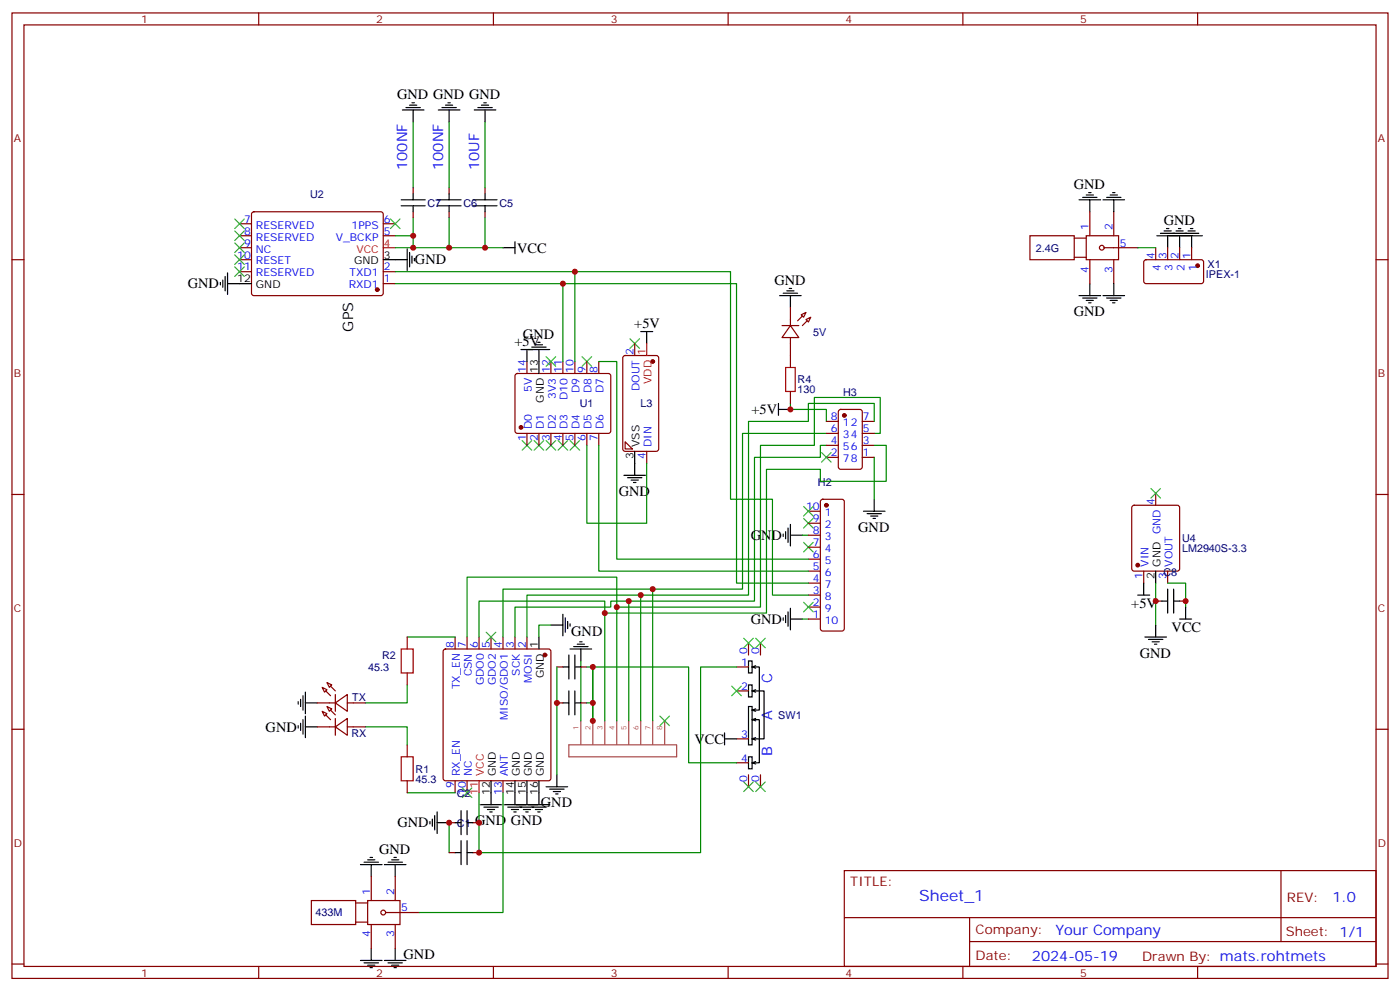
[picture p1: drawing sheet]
<svg xmlns="http://www.w3.org/2000/svg" width="412mm" height="292mm" viewBox="0 0 412 292" stroke-linecap="round" stroke-linejoin="round" font-family="sans-serif">
<g fill="none" stroke="#870000" stroke-width=".35">
<path d="M3.5 3.8h405.4v284.3h-405.4zM7.1 7.3h398.2v277.3h-398.2zM76.2 3.8v3.5M145.3 3.8v3.5M214.5 3.8v3.5M283.6 3.8v3.5M352.8 3.8v3.5M121.7 55.3v1.8M132.3 55.3v1.8M142.9 55.3v1.8M3.5 76.5h3.6M70.6 76.5h3.5"/>
<path d="M70.6 69.4h3.5M70.6 65.9h3.5M70.6 73h3.5M74.3 62.6l.5-.2h37.7l.4 .7-.1 23.5-.6 .5-37.7-.1-.4-.6v-23.3zM112.9 69.4h3.5M112.9 65.9h3.5M121.7 62.4v1.7M132.3 62.4v1.7M142.9 62.4v1.7M303.4 69.4h13v7.1h-13zM316.4 70.1h3.6M316.4 75.8h3.6"/>
<path d="M320 69.4h9.5v7.1h-9.5zM321 62.4v7M321 76.5v7M325.3 73h9.8M328.1 62.4v7M328.1 76.5v7M337.1 76.7l.5-.2h16.5l.4 .7v5.9l-.7 .4h-16.5l-.4-.7v-5.6zM340.4 73v3.5M344 73v3.5M347.5 73v3.5M351 73v3.5M405.3 76.5h3.6"/>
<path d="M70.6 80h3.5M112.9 83.5h3.5M112.9 80h3.5M230.4 95.9h4.9M232.8 95.9l2.5 3.5h-4.9zM232.8 90.6v5.3M232.8 99.4v8.8M236 92.7l1.4-.7-.7 1.4zM237.4 94.1l1.4-.7-.7 1.4zM151.9 110.2l.5-.2 27.1 .1 .4 .6v16.5l-.7 .4h-27.1l-.4-.7v-16.2zM155.2 106.5v3.5M162.3 106.5v3.5"/>
<path d="M165.8 106.5v3.5M169.3 106.5v3.5M172.9 106.5v3.5M176.4 106.5v3.5M183.7 104.9l.4-.2h9.2l.7 .4v27.1l-.4 .7h-9.5l-.6-.4-.1-27.1zM187 101.2v3.5M232.8 115.3v3.5M155.2 127.6v3.6M158.7 127.6v3.6M162.3 127.6v3.6M165.8 127.6v3.6M169.3 127.6v3.6"/>
<path d="M172.9 127.6v3.6M176.4 127.6v3.6M184.1 130.1l2.2 2.1h-2.2zM190.5 132.9v3.6M243.4 124.1h3.5M243.4 134.7h3.5M243.4 127.6h3.5M243.4 131.2h3.5M247.2 120.8l.4-.2h5.7l.6 .4 .1 16.5-.5 .7h-5.9l-.6-.4-.1-16.5zM254 124.1h3.5M254 134.7h3.5M254 127.6h3.5"/>
<path d="M254 131.2h3.5M3.5 145.6h3.6M238.1 150.6h3.6M238.1 154.1h3.6M238.1 157.6h3.6M241.9 147.2l.5-.2h5.6l.5 .2 .2 .5v37.4l-.2 .5-.5 .2h-5.6l-.5-.2-.2-.5v-37.4zM333.6 149l.5-.2h12.7l.5 .2 .2 .5v18l-.2 .5-.5 .2h-12.7l-.5-.2-.2-.5v-18zM340.4 145.3v3.5M405.3 145.6h3.6M238.1 161.1h3.6M238.1 164.7h3.6M238.1 168.2h3.6"/>
<path d="M238.1 171.7h3.6M238.1 175.3h3.6M238.1 178.8h3.6M336.9 168.2v3.5M340.4 177h1.8M344 168.2v3.5M347.5 177h1.7M119.9 187.6v3.5M119.9 198.2v3.5M130.8 191.3l.4-.2h30.4l.5 .2 .2 .5v37.4l-.3 .5-.4 .2h-30.4l-.5-.2-.2-.5v-37.4zM134.1 187.6v3.5M137.6 187.6v3.5"/>
<path d="M141.1 187.6v3.5M144.6 187.6v3.5M148.2 187.6v3.5M151.7 187.6v3.5M155.2 187.6v3.5M164 196.4h1.8M171.1 196.4h1.8M217 196.4h3.5M220.5 189.4v3.5M224 189.4v3.5M238.1 182.3h3.6M3.5 214.8h3.6"/>
<path d="M93.5 207h5.3M93.5 214.1h5.3M94.9 209.5l1.4 .7-.7 .7zM94.9 202.4l1.4 .7-.7 .7zM96.3 208.1l1.4 .7-.7 .7zM96.3 201l1.4 .7-.7 .7zM98.8 214.1l3.5-2.5v4.9zM98.8 207l3.5-2.5v5zM98.8 204.5v5M98.8 211.6v4.9M102.3 207h5.3M102.3 214.1h5.3"/>
<path d="M119.9 219.4v3.5M164 207h1.8M171.1 207h1.8M217 203.5h3.5M217 217.6h3.5M405.3 214.8h3.6M119.9 229.9v3.6M134.1 229.9v3.6M137.6 229.9v3.6M148.2 229.9v3.6M217 224.6h3.5M220.5 228.2v3.5"/>
<path d="M224 228.2v3.5M109.4 258.2v7M116.4 258.2v7M132.3 251.1h1.8M132.3 242.3h1.8M139.3 251.1h1.8M139.3 242.3h1.8M248.7 256.4h156.6v28.2h-156.6zM377.3 256.4v20.9M91.7 265.2h13.1v7.1h-13.1zM104.8 265.9h3.5M104.8 271.6h3.5"/>
<path d="M108.3 265.2h9.5v7.1h-9.5zM109.4 272.3v7M113.6 268.7h9.9M116.4 272.3v7M248.7 270.2h156.5M285.6 277.3h119.6M285.6 270.2v14.2M3.5 283.9h3.6M76.2 284.6v3.5M145.3 284.6v3.5M214.5 284.6v3.5M283.6 284.6v3.5"/>
<path d="M352.8 284.6v3.5M405.3 283.9h3.6"/>
<circle cx="324.6" cy="73" r=".71"/>
<circle cx="112.9" cy="268.7" r=".71"/>
</g>
<path d="M171.1 212.3v6.9M174.6 212.3v6.9M178.2 212.3v6.9M181.7 212.3v6.9M185.2 212.3v6.9M188.7 212.3v6.9M192.3 212.3v6.9M195.8 212.3v6.9M199.3 219.4h-31.7v3.5h31.7v-3.4" fill="none" stroke="#a64a4a" stroke-width=".35"/>
<g fill="none" stroke="#000" stroke-width=".35">
<path d="M118.5 32.4h6.4M119.6 31.7h4.2M120.6 31h2.2M121.4 30.3h.7M121.7 32.4v3.5M129.1 32.4h6.4M130.2 31.7h4.2M131.2 31h2.1M131.9 30.3h.7M132.3 32.4v3.5M139.7 32.4h6.3M140.8 31.7h4.2"/>
<path d="M141.8 31h2.1M142.5 30.3h.7M142.9 32.4v3.5M118.2 58.8h7M121.7 57.1v1.7M128.8 58.8h7M132.3 57.1v1.7M139.3 58.8h7.1M142.9 57.1v1.7M317.9 58.8h6.3M318.9 58.1h4.2M320 57.4h2.1"/>
<path d="M320.7 56.7h.7M321 58.8v3.6M324.9 58.8h6.4M326 58.1h4.2M327 57.4h2.1M327.7 56.7h.7M328.1 58.8v3.6M112.9 76.5h7M118.2 60.6h7M119.9 73.3v6.4M120.6 74.4v4.2M121.4 75.4v2.1"/>
<path d="M121.7 60.6v1.8M122.1 76.1v.7M128.8 60.6h7M132.3 60.6v1.8M139.3 60.6h7.1M142.9 60.6v1.8M148.2 73h3.5M151.7 71.2v3.5M340.8 69.4h13.4M341.8 68.7h11.3M342.9 68h2.1M343.6 67.3h.7"/>
<path d="M344 69.4v3.6M346.4 68h2.1M347.1 67.3h.7M347.5 69.4v3.6M350 68h2.1M350.7 67.3h.7M351 69.4v3.6M64.9 83.2v.7M65.6 82.5v2.1M66.3 81.4v4.3M67 83.5h7.1M67 80.4v6.3"/>
<path d="M188.7 97.6h3.6M190.5 97.6v3.6M229.7 87.1h6.3M230.7 86.4h4.2M231.8 85.7h2.1M232.5 84.9h.7M232.8 87.1v3.5M317.9 87.1h6.3M318.9 87.8h4.2M320 88.5h2.1M320.7 89.2h.7M321 83.5v3.6"/>
<path d="M324.9 87.1h6.4M326 87.8h4.2M327 88.5h2.1M327.7 89.2h.7M328.1 83.5v3.6M153.5 102.9h8.4M155.2 102.9v3.6M156.6 102.2h4.3M157.7 101.5h2.1M158.4 100.8h.7M158.7 102.9v7.1M229.3 118.8v3.5"/>
<path d="M183.8 140h6.3M187 132.9v7.1M229.3 120.6h3.5M184.9 140.7h4.2M185.9 141.4h2.1M186.6 142.1h.7M230.7 157.3v.7M231.4 156.6v2.1M232.1 155.5v4.2M232.8 154.4v6.4M232.8 157.6h3.6M254.4 150.6h6.3"/>
<path d="M255.4 151.3h4.2M256.5 152h2.1M257.2 152.7h.7M257.5 147v3.6M232.8 179.1v6.4M335.1 175.3h3.6M336.9 171.7v3.6M340.4 168.2v3.5M342.2 177h1.8M344 173.5v7.1M345.7 173.5v7.1M345.7 177h1.8"/>
<path d="M349.2 178.8v3.5M158.7 187.6v3.5M162.3 184.1h3.5M165.8 180.9v6.4M165.8 196.4h1.8M166.5 182v4.2M167.2 183v2.1M167.6 192.9v7.1M167.9 191.1h6.4M167.9 183.7v.7M169 190.4h4.2M169.3 192.9v7.1"/>
<path d="M169.3 196.4h1.8M170 189.7h2.2M170.7 189h.7M171.1 191.1v3.6M220.5 194.7h1v3.5h-1zM221.5 196.4h2.2v12.7h-2.2M221.5 196.4l1.1 .4M222.6 196.1l-1.1 .3M230.7 182v.7M231.4 181.3v2.1M232.1 180.2v4.2M232.8 182.3h3.6"/>
<path d="M337.3 187.6h6.3M338.3 188.3h4.2M339.4 189h2.1M340.1 189.7h.7M340.4 184.1v3.5M347.5 182.3h3.5M87.8 206.7v.7M87.8 213.7v.7M88.5 206v2.1M88.5 213v2.1M89.3 204.9v4.2M89.3 211.9v4.3"/>
<path d="M90 207h3.5M90 203.8v6.4M90 210.9v6.3M90 214.1h3.5M165.8 207h1.8M167.6 203.5v7M169.3 207h1.8M169.3 203.5v7M213.4 217.6h3.6M213.4 215.8v3.6M220.5 201.7h1v3.5h-1zM220.5 208.1h1v11.3h-1z"/>
<path d="M221.5 211.9h2.2v12.7h-2.2M221.5 203.5h3.6v14.1h-3.6M221.5 203.5l1.1 .3M221.5 209.1l1.1 .4M221.5 211.9l1.1 .4M221.5 217.6l1.1 .3M222.6 203.1l-1.1 .4M222.6 208.8l-1.1 .3M222.6 211.6l-1.1 .3M222.6 217.2l-1.1 .4M128.8 239.1v6.4M135.8 238.8v7"/>
<path d="M137.6 238.8v7M141.5 237h6.3M142.5 237.7h4.3M143.6 238.4h2.1M144.3 239.1h.7M144.6 229.9v7.1M148.5 237h13.4M149.6 237.7h11.3M150.6 238.4h2.2M151.3 239.1h.7M151.7 229.9v7.1M154.2 238.4h2.1"/>
<path d="M154.9 239.1h.7M155.2 229.9v7.1M157.7 238.4h2.1M158.4 239.1h.7M158.7 229.9v7.1M160.9 231.7h6.3M161.9 232.4h4.3M163 233.1h2.1M163.7 233.8h.7M164 228.2v3.5M220.5 222.9h1v3.5h-1zM221.5 224.6l1.1 .4"/>
<path d="M222.6 224.3l-1.1 .3M106.2 254.6h6.3M107.2 253.9h4.3M108.3 253.2h2.1M109 252.5h.7M109.4 254.6v3.6M113.2 254.6h6.4M114.3 253.9h4.2M115.4 253.2h2.1M116.1 252.5h.7M116.4 254.6v3.6M126.6 241.9v.7"/>
<path d="M127.4 241.2v2.1M128.1 240.2v4.2M128.8 242.3h3.5M134.1 242.3h1.7M134.1 251.1h1.7M135.8 247.6v7M137.6 242.3h1.7M137.6 247.6v7M137.6 251.1h1.7M109.4 279.3v3.6M116.4 279.3v3.6M106.2 282.9h6.3"/>
<path d="M107.2 283.6h4.3M108.3 284.3h2.1M109 285h.7M113.2 282.9h6.4M114.3 283.6h4.2M115.4 284.3h2.1M116.1 285h.7"/>
</g>
<g fill="#870000" stroke="#870000" stroke-width=".35">
<path d="M234.9 94.5l1.5-1.4z"/>
<path d="M236.4 95.9l1.4-1.4z"/>
<path d="M96 210.5l1.4 1.4z"/>
<path d="M97.4 209.1l1.4 1.4z"/>
<path d="M96 203.5l1.4 1.4z"/>
<path d="M97.4 202.1l1.4 1.4z"/>
<circle cx="160.5" cy="192.9" r=".53"/>
<circle cx="111.1" cy="85.3" r=".53"/>
<circle cx="153.5" cy="125.9" r=".53"/>
<circle cx="243.4" cy="148.8" r=".53"/>
<circle cx="248.7" cy="122.3" r=".53"/>
<circle cx="352.8" cy="78.2" r=".53"/>
<circle cx="192.3" cy="106.5" r=".53"/>
<circle cx="335.1" cy="166.4" r=".53"/>
</g>
<path d="M112.9 73h3.5M190.5 101.2v3.5M141.1 229.9v3.6" fill="none" stroke="#f00" stroke-width=".35"/>
<g fill="none" stroke="#3c3" stroke-width=".35">
<path d="M69.1 64.5l2.9 2.8M69.1 68l2.9 2.8M69.1 71.5l2.9 2.9M69.1 75.1l2.9 2.8M69.1 78.6l2.9 2.8M72 64.5l-2.9 2.8M72 68l-2.9 2.8M72 71.5l-2.9 2.9M72 75.1l-2.9 2.8M72 78.6l-2.9 2.8M115 64.5l2.8 2.8M117.8 64.5l-2.8 2.8"/>
<path d="M185.6 99.8l2.8 2.8M188.4 99.8l-2.8 2.8M160.9 105.1l2.8 2.8M163.7 105.1l-2.8 2.8M171.4 105.1l2.9 2.8M174.3 105.1l-2.9 2.8M153.8 129.8l2.8 2.8M156.6 129.8l-2.8 2.8M157.3 129.8l2.9 2.8M160.2 129.8l-2.9 2.8M160.9 129.8l2.8 2.8M163.7 129.8l-2.8 2.8"/>
<path d="M164.4 129.8l2.8 2.8M167.2 129.8l-2.8 2.8M167.9 129.8l2.8 2.8M170.7 129.8l-2.8 2.8M242 133.3l2.8 2.8M244.8 133.3l-2.8 2.8M236.7 159.7l2.8 2.9M236.7 152.7l2.8 2.8M236.7 149.2l2.8 2.8M239.5 159.7l-2.8 2.9M239.5 152.7l-2.8 2.8M239.5 149.2l-2.8 2.8"/>
<path d="M339 143.9l2.8 2.8M341.8 143.9l-2.8 2.8M236.7 177.4l2.8 2.8M239.5 177.4l-2.8 2.8M143.2 186.2l2.8 2.8M146 186.2l-2.8 2.8M219.1 188l2.8 2.8M221.9 188l-2.8 2.8M222.6 188l2.8 2.8M225.4 188l-2.8 2.8M194.4 210.9l2.8 2.8M197.2 210.9l-2.8 2.8"/>
<path d="M215.5 202.1l2.9 2.8M218.4 202.1l-2.9 2.8M136.2 232.1l2.8 2.8M139 232.1l-2.8 2.8M219.1 230.3l2.8 2.8M221.9 230.3l-2.8 2.8M222.6 230.3l2.8 2.8M225.4 230.3l-2.8 2.8"/>
</g>
<g fill="none" stroke="#008700" stroke-width=".35">
<path d="M121.7 35.9v19.4M132.3 35.9v19.4M142.9 35.9v19.4M116.4 73h31.8M116.4 69.4h5.3v3.6M121.7 64.1v5.3M132.3 64.1v8.9M142.9 64.1v8.9M335.1 73h5.3M116.4 83.5h49.4v23M116.4 80h52.9v26.5M165.8 83.5h51.2v88.2h21.1"/>
<path d="M169.3 80h45.9v67h12.3v28.3h10.6M176.4 106.5h5.3v58.2h56.4M232.8 118.8v1.8h10.6v3.5M172.9 131.2v22.9h17.6v-17.6M176.4 131.2v37h61.7M243.4 131.2h-1.7v3.5h-19.5v42.3h-37v35.3M243.4 127.6h-24.7v45.9h-26.4v38.8M257.5 127.6h1.8v-10.5h-19.4v14.1h-15.9v47.6h-42.3v33.5M257.5 124.1v-5.3h-19.4v5.3h-17.6v51.2h-31.8v37M257.5 131.2h3.6v10.5h-19.4v-3.5h-15.9v42.4h-47.6v31.7M257.5 134.7v12.3M236.4 157.6h1.7"/>
<path d="M181.7 178.8v-8.8h-44.1v17.6M185.2 177h-5.3v1.8h-28.2v8.8M188.7 175.3h-33.5v12.3M192.3 173.5h-44.1v14.1M340.4 171.7v12.4M344 171.7h5.2v7.1M119.9 187.6h14.2M162.3 184.1h-3.6v3.5M164 196.4v31.8M171.1 194.7v17.6M172.9 196.4h1.7M174.6 196.4h28.2v28.2h14.2"/>
<path d="M174.6 196.4v15.9M178.2 180.6v-3.6h-37.1v10.6M217 196.4h-10.6v54.7h-65.3v-17.6M236.4 182.3h1.7M107.6 214.1h12.3v5.3M119.9 201.7v5.3h-12.3M172.9 207h1.7M119.9 233.5h14.2M148.2 233.5v35.2h-24.7M132.3 242.3v8.8"/>
</g>
<path d="M231.4 108.2h2.8v7.1h-2.8zM118.2 191.1h3.5v7.1h-3.5zM118.2 222.9h3.5v7h-3.5z" fill="none" stroke="#a10000" stroke-width=".35"/>
<g fill="#c00">
<circle cx="192.3" cy="173.5" r=".88"/>
<circle cx="178.2" cy="180.6" r=".88"/>
<circle cx="185.2" cy="177" r=".88"/>
<circle cx="174.6" cy="196.4" r=".88"/>
<circle cx="174.6" cy="212.3" r=".88"/>
<circle cx="232.8" cy="120.6" r=".88"/>
<circle cx="141.1" cy="251.1" r=".88"/>
<circle cx="132.3" cy="242.3" r=".88"/>
<circle cx="141.1" cy="242.3" r=".88"/>
<circle cx="174.6" cy="207" r=".88"/>
<circle cx="164" cy="207" r=".88"/>
<circle cx="349.3" cy="177" r=".88"/>
<circle cx="340.4" cy="177" r=".88"/>
<circle cx="121.7" cy="69.4" r=".88"/>
<circle cx="132.3" cy="73" r=".88"/>
<circle cx="142.9" cy="73" r=".88"/>
<circle cx="121.7" cy="73" r=".88"/>
<circle cx="188.7" cy="175.3" r=".88"/>
<circle cx="165.8" cy="83.5" r=".88"/>
<circle cx="169.3" cy="80" r=".88"/>
<circle cx="181.7" cy="178.8" r=".88"/>
</g>
<text font-size="4.6" fill="#00f" x="270.8" y="265.4">Sheet_1</text>
<g font-size="4.2">
<text x="117" y="29.2">GND GND GND</text>
<text x="316.3" y="55.6">GND</text>
<text x="342.8" y="66.2">GND</text>
<text x="122.2" y="77.9">GND</text>
<text x="152.3" y="74.4">VCC</text>
<text x="228.1" y="83.8">GND</text>
<text x="55.3" y="84.9">GND</text>
<text x="316.3" y="93.1">GND</text>
<text x="104.1" y="97.6" transform="rotate(-90 104.1 97.6)">GPS</text>
<text x="151.6" y="101.8">+5V</text>
<text x="154" y="99.7">GND</text>
<text x="186.8" y="96.5">+5V</text>
<text x="221.3" y="122">+5V</text>
<text x="182.3" y="146">GND</text>
<text x="221.1" y="159">GND</text>
<text x="252.8" y="156.6">GND</text>
<text x="333.2" y="179.2">+5V</text>
<text x="221.1" y="183.7">GND</text>
<text x="168.3" y="187.3">GND</text>
<text x="345.1" y="186.3">VCC</text>
<text x="335.7" y="193.7">GND</text>
<text x="78.3" y="215.5">GND</text>
<text x="204.5" y="219">VCC</text>
<text x="159.3" y="237.8">GND</text>
<text x="117.1" y="243.7">GND</text>
<text x="139.9" y="243.1">GND</text>
<text x="150.5" y="243.1">GND</text>
<text x="111.7" y="251.4">GND</text>
<text x="118.9" y="282.5">GND</text>
</g>
<g font-size="4.2" fill="#00f">
<text x="119.9" y="50" transform="rotate(-90 119.9 50)">100NF</text>
<text x="130.5" y="50" transform="rotate(-90 130.5 50)">100NF</text>
<text x="141.1" y="50" transform="rotate(-90 141.1 50)">10UF</text>
<text x="227.4" y="201" transform="rotate(-90 227.4 201)">C</text>
<text x="227.4" y="211.9" transform="rotate(-90 227.4 211.9)">A</text>
<text x="227.4" y="222.5" transform="rotate(-90 227.4 222.5)">B</text>
<text x="392.5" y="265.7">1.0</text>
<text x="310.9" y="275.2">Your Company</text>
<text x="304" y="283">2024-05-19</text>
</g>
<g font-size="3.9" fill="#800">
<text x="250.5" y="261">TITLE:</text>
<text x="379.1" y="265.7">REV:</text>
<text x="287.4" y="275.2">Company:</text>
<text x="378.7" y="275.8">Sheet: 1/1</text>
<text x="287.4" y="282.9">Date:</text>
<text x="336.4" y="282.9">Drawn By: mats.rohtmets</text>
</g>
<g font-size="3.2" fill="#800">
<text x="41.6" y="6.8">1</text>
<text x="110.8" y="6.8">2</text>
<text x="179.9" y="6.8">3</text>
<text x="249.1" y="6.8">4</text>
<text x="318.2" y="6.8">5</text>
<text x="4.1" y="41.9">A</text>
<text x="405.9" y="41.9">A</text>
<text x="4.1" y="111.1">B</text>
<text x="405.9" y="111.1">B</text>
<text x="4.1" y="180.2">C</text>
<text x="405.9" y="180.2">C</text>
<text x="4.1" y="249.3">D</text>
<text x="405.9" y="249.3">D</text>
<text x="41.6" y="287.6">1</text>
<text x="110.8" y="287.6">2</text>
<text x="179.9" y="287.6">3</text>
<text x="249.1" y="287.6">4</text>
<text x="318.2" y="287.6">5</text>
</g>
<g font-size="3.2" fill="#000080">
<text x="91.4" y="58.4">U2</text>
<text x="125.9" y="60.9">C7</text>
<text x="136.5" y="60.9">C6</text>
<text x="147.1" y="60.9">C5</text>
<text x="305.1" y="74.1">2.4G</text>
<text x="355.2" y="82">IPEX-1</text>
<text x="355.7" y="79.1">X1</text>
<text x="239.5" y="98.8">5V</text>
<text x="234.9" y="112.9">R4</text>
<text x="170.8" y="120">U1</text>
<text x="188.7" y="120">L3</text>
<text x="234.9" y="115.9">130</text>
<text x="248.3" y="116.6">H3</text>
<text x="240.9" y="143">H2</text>
<text x="348.2" y="159.7">U4</text>
<text x="348.2" y="162.6">LM2940S-3.3</text>
<text x="342.7" y="169.5">C8</text>
<text x="108.5" y="197.6">45.3</text>
<text x="112.5" y="194">R2</text>
<text x="103.7" y="206.4">TX</text>
<text x="229.3" y="211.7">SW1</text>
<text x="103.5" y="217">RX</text>
<text x="122.4" y="227.6">R1</text>
<text x="122.4" y="230.5">45.3</text>
<text x="134.6" y="234.8">C2</text>
<text x="134.6" y="243.6">C1</text>
<text x="93" y="269.9">433M</text>
</g>
<g font-size="3.2" fill="#00f">
<text x="71.9" y="65.5">7</text>
<text x="113.1" y="65.5">6</text>
<text x="71.9" y="69.1">8</text>
<text x="75.4" y="67.3">RESERVED</text>
<text x="75.4" y="70.8">RESERVED</text>
<text x="98.9" y="70.8">V_BCKP</text>
<text x="103.6" y="67.3">1PPS</text>
<text x="113.1" y="69.1">5</text>
<text x="320.7" y="67.7" transform="rotate(-90 320.7 67.7)">1</text>
<text x="327.7" y="67.7" transform="rotate(-90 327.7 67.7)">2</text>
<text x="69.9" y="76.1">10</text>
<text x="71.9" y="72.6">9</text>
<text x="75.4" y="74.4">NC</text>
<text x="75.4" y="77.9">RESET</text>
<text x="329.8" y="72.6">5</text>
<text x="340.1" y="76.3" transform="rotate(-90 340.1 76.3)">4</text>
<text x="343.6" y="76.3" transform="rotate(-90 343.6 76.3)">3</text>
<text x="347.1" y="76.3" transform="rotate(-90 347.1 76.3)">2</text>
<text x="350.7" y="76.3" transform="rotate(-90 350.7 76.3)">1</text>
<text x="69.9" y="79.7">11</text>
<text x="75.4" y="81.4">RESERVED</text>
<text x="103" y="81.4">TXD1</text>
<text x="113.1" y="83.2">1</text>
<text x="113.1" y="79.7">2</text>
<text x="320.7" y="80.3" transform="rotate(-90 320.7 80.3)">4</text>
<text x="327.7" y="80.3" transform="rotate(-90 327.7 80.3)">3</text>
<text x="341.8" y="79.8" transform="rotate(-90 341.8 79.8)">4</text>
<text x="345.4" y="79.8" transform="rotate(-90 345.4 79.8)">3</text>
<text x="348.9" y="79.8" transform="rotate(-90 348.9 79.8)">2</text>
<text x="352.4" y="79.8" transform="rotate(-90 352.4 79.8)">1</text>
<text x="102.7" y="84.9">RXD1</text>
<text x="186.6" y="104.5" transform="rotate(-90 186.6 104.5)">2</text>
<text x="154.9" y="109.8" transform="rotate(-90 154.9 109.8)">14</text>
<text x="161.9" y="109.8" transform="rotate(-90 161.9 109.8)">12</text>
<text x="165.5" y="109.8" transform="rotate(-90 165.5 109.8)">11</text>
<text x="169" y="109.8" transform="rotate(-90 169 109.8)">10</text>
<text x="172.5" y="109.8" transform="rotate(-90 172.5 109.8)">9</text>
<text x="176" y="109.8" transform="rotate(-90 176 109.8)">8</text>
<text x="156.6" y="115.5" transform="rotate(-90 156.6 115.5)">5V</text>
<text x="163.7" y="117.5" transform="rotate(-90 163.7 117.5)">3V3</text>
<text x="167.2" y="117.8" transform="rotate(-90 167.2 117.8)">D10</text>
<text x="170.7" y="115.8" transform="rotate(-90 170.7 115.8)">D9</text>
<text x="174.3" y="115.8" transform="rotate(-90 174.3 115.8)">D8</text>
<text x="177.8" y="115.8" transform="rotate(-90 177.8 115.8)">D7</text>
<text x="188.4" y="115.2" transform="rotate(-90 188.4 115.2)">DOUT</text>
<text x="244.8" y="123.8">8</text>
<text x="248.2" y="125.5">12</text>
<text x="254.2" y="123.8">7</text>
<text x="154.9" y="129.8" transform="rotate(-90 154.9 129.8)">1</text>
<text x="156.6" y="126.3" transform="rotate(-90 156.6 126.3)">D0</text>
<text x="158.4" y="129.8" transform="rotate(-90 158.4 129.8)">2</text>
<text x="160.2" y="126.3" transform="rotate(-90 160.2 126.3)">D1</text>
<text x="161.9" y="129.8" transform="rotate(-90 161.9 129.8)">3</text>
<text x="163.7" y="126.3" transform="rotate(-90 163.7 126.3)">D2</text>
<text x="165.5" y="129.8" transform="rotate(-90 165.5 129.8)">4</text>
<text x="167.2" y="126.3" transform="rotate(-90 167.2 126.3)">D3</text>
<text x="169" y="129.8" transform="rotate(-90 169 129.8)">5</text>
<text x="170.7" y="126.3" transform="rotate(-90 170.7 126.3)">D4</text>
<text x="172.5" y="129.8" transform="rotate(-90 172.5 129.8)">6</text>
<text x="174.3" y="126.3" transform="rotate(-90 174.3 126.3)">D5</text>
<text x="176" y="129.8" transform="rotate(-90 176 129.8)">7</text>
<text x="177.8" y="126.3" transform="rotate(-90 177.8 126.3)">D6</text>
<text x="191.9" y="131.6" transform="rotate(-90 191.9 131.6)">DIN</text>
<text x="244.8" y="127.3">6</text>
<text x="244.8" y="130.8">4</text>
<text x="248.2" y="129">34</text>
<text x="254.2" y="130.8">3</text>
<text x="254.2" y="127.3">5</text>
<text x="190.1" y="135.1" transform="rotate(-90 190.1 135.1)">4</text>
<text x="244.8" y="134.3">2</text>
<text x="248.2" y="132.6">56</text>
<text x="248.2" y="136.1">78</text>
<text x="254.2" y="134.3">1</text>
<text x="340.1" y="148.6" transform="rotate(-90 340.1 148.6)">4</text>
<text x="237.4" y="150.2">10</text>
<text x="239.5" y="153.7">9</text>
<text x="243" y="152">1</text>
<text x="243" y="155.5">2</text>
<text x="239.5" y="157.3">8</text>
<text x="239.5" y="160.8">7</text>
<text x="243" y="159">3</text>
<text x="341.8" y="157.4" transform="rotate(-90 341.8 157.4)">GND</text>
<text x="239.5" y="164.3">6</text>
<text x="239.5" y="167.9">5</text>
<text x="243" y="162.6">4</text>
<text x="243" y="166.1">5</text>
<text x="338.3" y="166.9" transform="rotate(-90 338.3 166.9)">VIN</text>
<text x="345.4" y="166.9" transform="rotate(-90 345.4 166.9)">VOUT</text>
<text x="239.5" y="171.4">4</text>
<text x="243" y="169.6">6</text>
<text x="243" y="173.1">7</text>
<text x="336.5" y="170.4" transform="rotate(-90 336.5 170.4)">1</text>
<text x="343.6" y="170.4" transform="rotate(-90 343.6 170.4)">3</text>
<text x="239.5" y="174.9">3</text>
<text x="239.5" y="178.4">2</text>
<text x="243" y="176.7">8</text>
<text x="239.5" y="182">1</text>
<text x="243" y="180.2">9</text>
<text x="243" y="183.7">10</text>
<text x="133.7" y="191" transform="rotate(-90 133.7 191)">8</text>
<text x="137.2" y="191" transform="rotate(-90 137.2 191)">7</text>
<text x="140.8" y="191" transform="rotate(-90 140.8 191)">6</text>
<text x="144.3" y="191" transform="rotate(-90 144.3 191)">5</text>
<text x="147.8" y="191" transform="rotate(-90 147.8 191)">4</text>
<text x="151.3" y="191" transform="rotate(-90 151.3 191)">3</text>
<text x="154.9" y="191" transform="rotate(-90 154.9 191)">2</text>
<text x="218.3" y="196.1">1</text>
<text x="220.1" y="192.7" transform="rotate(-90 220.1 192.7)">0</text>
<text x="223.7" y="192.7" transform="rotate(-90 223.7 192.7)">0</text>
<text x="135.5" y="203" transform="rotate(-90 135.5 203)">TX_EN</text>
<text x="139" y="199.2" transform="rotate(-90 139 199.2)">CSN</text>
<text x="142.5" y="201.9" transform="rotate(-90 142.5 201.9)">GDO0</text>
<text x="146" y="201.9" transform="rotate(-90 146 201.9)">GDO2</text>
<text x="153.1" y="199" transform="rotate(-90 153.1 199)">SCK</text>
<text x="156.6" y="201.1" transform="rotate(-90 156.6 201.1)">MOSI</text>
<text x="218.3" y="203.1">2</text>
<text x="149.6" y="212" transform="rotate(-90 149.6 212)">MISO/GDO1</text>
<text x="218.3" y="217.2">3</text>
<text x="218.3" y="224.3">4</text>
<text x="133.7" y="232.1" transform="rotate(-90 133.7 232.1)">9</text>
<text x="135.5" y="228.6" transform="rotate(-90 135.5 228.6)">RX_EN</text>
<text x="139" y="228.6" transform="rotate(-90 139 228.6)">NC</text>
<text x="149.6" y="228.6" transform="rotate(-90 149.6 228.6)">ANT</text>
<text x="220.1" y="230.4" transform="rotate(-90 220.1 230.4)">0</text>
<text x="223.7" y="230.4" transform="rotate(-90 223.7 230.4)">0</text>
<text x="137.2" y="234.1" transform="rotate(-90 137.2 234.1)">10</text>
<text x="147.8" y="234.1" transform="rotate(-90 147.8 234.1)">13</text>
<text x="109" y="263.5" transform="rotate(-90 109 263.5)">1</text>
<text x="116.1" y="263.5" transform="rotate(-90 116.1 263.5)">2</text>
<text x="118.2" y="268.4">5</text>
<text x="109" y="276.1" transform="rotate(-90 109 276.1)">4</text>
<text x="116.1" y="276.1" transform="rotate(-90 116.1 276.1)">3</text>
</g>
<g font-size="3.2">
<text x="104.3" y="77.9">GND</text>
<text x="113.1" y="76.1">3</text>
<text x="69.9" y="83.2">12</text>
<text x="75.4" y="84.9">GND</text>
<text x="158.4" y="109.8" transform="rotate(-90 158.4 109.8)">13</text>
<text x="160.2" y="118.6" transform="rotate(-90 160.2 118.6)">GND</text>
<text x="188.4" y="131.6" transform="rotate(-90 188.4 131.6)">VSS</text>
<text x="186.6" y="135.1" transform="rotate(-90 186.6 135.1)">3</text>
<text x="341.8" y="166.9" transform="rotate(-90 341.8 166.9)">GND</text>
<text x="340.1" y="170.4" transform="rotate(-90 340.1 170.4)">2</text>
<text x="158.4" y="191" transform="rotate(-90 158.4 191)">1</text>
<text x="160.2" y="199.7" transform="rotate(-90 160.2 199.7)">GND</text>
<text x="146" y="228.6" transform="rotate(-90 146 228.6)">GND</text>
<text x="153.1" y="228.6" transform="rotate(-90 153.1 228.6)">GND</text>
<text x="156.6" y="228.6" transform="rotate(-90 156.6 228.6)">GND</text>
<text x="160.2" y="228.6" transform="rotate(-90 160.2 228.6)">GND</text>
<text x="144.3" y="234.1" transform="rotate(-90 144.3 234.1)">12</text>
<text x="151.3" y="234.1" transform="rotate(-90 151.3 234.1)">14</text>
<text x="154.9" y="234.1" transform="rotate(-90 154.9 234.1)">15</text>
<text x="158.4" y="234.1" transform="rotate(-90 158.4 234.1)">16</text>
</g>
<g font-size="3.2" fill="#f00">
<text x="105" y="74.4">VCC</text>
<text x="113.1" y="72.6">4</text>
<text x="190.1" y="104.5" transform="rotate(-90 190.1 104.5)">1</text>
<text x="191.9" y="113.1" transform="rotate(-90 191.9 113.1)">VDD</text>
<text x="142.5" y="228.6" transform="rotate(-90 142.5 228.6)">VCC</text>
<text x="140.8" y="234.1" transform="rotate(-90 140.8 234.1)">11</text>
</g>
<g font-size="2.1" fill="#a54b4b">
<text x="170.4" y="215" transform="rotate(-90 170.4 215)">1</text>
<text x="173.9" y="215" transform="rotate(-90 173.9 215)">2</text>
<text x="177.5" y="215" transform="rotate(-90 177.5 215)">3</text>
<text x="181" y="215" transform="rotate(-90 181 215)">4</text>
<text x="184.5" y="215" transform="rotate(-90 184.5 215)">5</text>
<text x="188" y="215" transform="rotate(-90 188 215)">6</text>
<text x="191.6" y="215" transform="rotate(-90 191.6 215)">7</text>
<text x="195.1" y="215" transform="rotate(-90 195.1 215)">8</text>
</g>
</svg>
